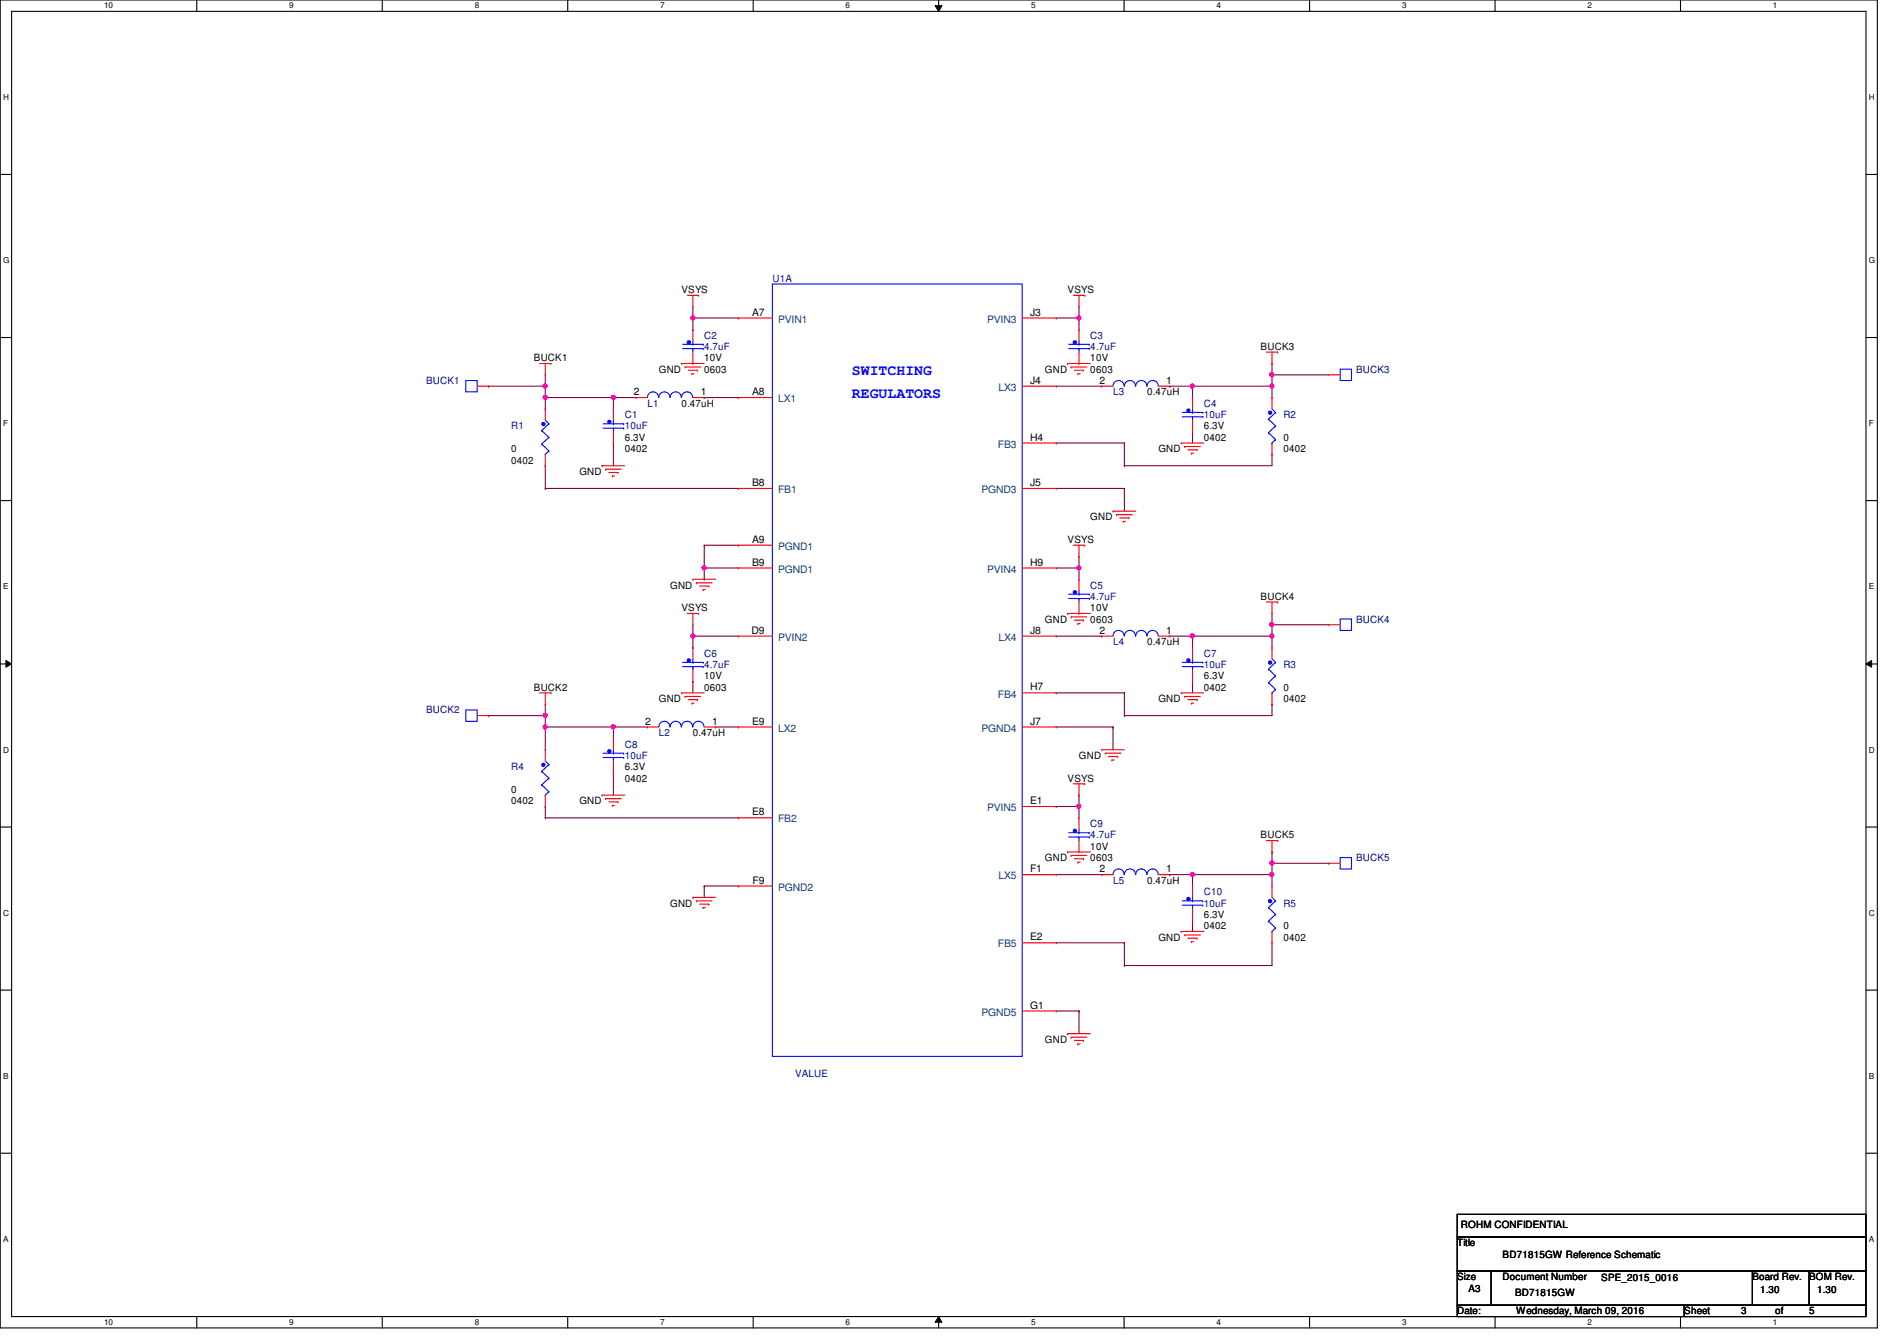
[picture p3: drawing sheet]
<svg xmlns="http://www.w3.org/2000/svg" width="297mm" height="210mm" viewBox="0 0 297 210" stroke-linecap="round" stroke-linejoin="round" font-family="sans-serif">
<path d="M0 0h294v207.9h-294zM1.8 1.8h290.4v204.3h-290.4z" fill="none" stroke="#000" stroke-width=".17"/>
<g fill="#fff">
<path d="M16.3 .2h1.3v1.4h-1.3z"/>
<path d="M16.3 206.2h1.3v1.4h-1.3z"/>
</g>
<path d="M30.8 0v1.8M30.8 206.1v1.8" fill="none" stroke="#000" stroke-width=".17"/>
<g fill="#fff">
<path d="M45.3 .2h.7v1.4h-.7z"/>
<path d="M45.3 206.2h.7v1.4h-.7z"/>
</g>
<path d="M59.9 0v1.8M59.9 206.1v1.8" fill="none" stroke="#000" stroke-width=".17"/>
<g fill="#fff">
<path d="M74.3 .2h.7v1.4h-.7z"/>
<path d="M74.3 206.2h.7v1.4h-.7z"/>
</g>
<path d="M88.9 0v1.8M88.9 206.1v1.8" fill="none" stroke="#000" stroke-width=".17"/>
<g fill="#fff">
<path d="M103.4 .2h.7v1.4h-.7z"/>
<path d="M103.4 206.2h.7v1.4h-.7z"/>
</g>
<path d="M117.9 0v1.8M117.9 206.1v1.8" fill="none" stroke="#000" stroke-width=".17"/>
<g fill="#fff">
<path d="M132.4 .2h.7v1.4h-.7z"/>
<path d="M132.4 206.2h.7v1.4h-.7z"/>
</g>
<path d="M147 0v1.8M147 206.1v1.8" fill="none" stroke="#000" stroke-width=".17"/>
<path d="M146.4 .9h1.1l-.5 .9zM147 206.1l.5 .9h-1.1z" fill="#000"/>
<path d="M146.4 .9h1.1l-.5 .9zM147 206.1l.5 .9h-1.1z" fill="none" stroke="#000" stroke-width=".16"/>
<g fill="#fff">
<path d="M161.5 .2h.6v1.4h-.6z"/>
<path d="M161.5 206.2h.6v1.4h-.6z"/>
</g>
<path d="M176 0v1.8M176 206.1v1.8" fill="none" stroke="#000" stroke-width=".17"/>
<g fill="#fff">
<path d="M190.5 .2h.7v1.4h-.7z"/>
<path d="M190.5 206.2h.7v1.4h-.7z"/>
</g>
<path d="M205.1 0v1.8M205.1 206.1v1.8" fill="none" stroke="#000" stroke-width=".17"/>
<g fill="#fff">
<path d="M219.5 .2h.7v1.4h-.7z"/>
<path d="M219.5 206.2h.7v1.4h-.7z"/>
</g>
<path d="M234.1 0v1.8M234.1 206.1v1.8" fill="none" stroke="#000" stroke-width=".17"/>
<g fill="#fff">
<path d="M248.6 .2h.7v1.4h-.7z"/>
<path d="M248.6 206.2h.7v1.4h-.7z"/>
</g>
<path d="M263.1 0v1.8M263.1 206.1v1.8" fill="none" stroke="#000" stroke-width=".17"/>
<g fill="#fff">
<path d="M277.6 .2h.7v1.4h-.7z"/>
<path d="M277.6 206.2h.7v1.4h-.7z"/>
<path d="M.5 14.5h.9v1.4h-.9z"/>
<path d="M292.6 14.5h.9v1.4h-.9z"/>
<path d="M.5 40h1v1.4h-1z"/>
<path d="M292.6 40h1v1.4h-1z"/>
</g>
<path d="M0 27.3h1.8M292.2 27.3h1.8" fill="none" stroke="#000" stroke-width=".17"/>
<g fill="#fff">
<path d="M.5 65.6h.8v1.4h-.8z"/>
<path d="M292.6 65.6h.8v1.4h-.8z"/>
</g>
<path d="M0 52.8h1.8M292.2 52.8h1.8" fill="none" stroke="#000" stroke-width=".17"/>
<g fill="#fff">
<path d="M.5 91.1h.8v1.4h-.8z"/>
<path d="M292.6 91.1h.9v1.4h-.9z"/>
</g>
<path d="M0 78.4h1.8M292.2 78.4h1.8" fill="none" stroke="#000" stroke-width=".17"/>
<g fill="#fff">
<path d="M.5 116.7h.9v1.4h-.9z"/>
<path d="M292.6 116.7h.9v1.4h-.9z"/>
</g>
<path d="M0 103.9h1.8M292.2 103.9h1.8" fill="none" stroke="#000" stroke-width=".17"/>
<path d="M.9 103.4l.9 .5-.9 .5zM292.2 103.9l.9-.5v1z" fill="#000"/>
<path d="M.9 103.4l.9 .5-.9 .5zM292.2 103.9l.9-.5v1z" fill="none" stroke="#000" stroke-width=".16"/>
<g fill="#fff">
<path d="M.5 142.2h.9v1.4h-.9z"/>
<path d="M292.6 142.2h.9v1.4h-.9z"/>
</g>
<path d="M0 129.5h1.8M292.2 129.5h1.8" fill="none" stroke="#000" stroke-width=".17"/>
<g fill="#fff">
<path d="M.5 167.7h.8v1.4h-.8z"/>
<path d="M292.6 167.7h.9v1.4h-.9z"/>
</g>
<path d="M0 155h1.8M292.2 155h1.8" fill="none" stroke="#000" stroke-width=".17"/>
<g fill="#fff">
<path d="M.5 193.3h.8v1.3h-.8z"/>
<path d="M292.6 193.3h.9v1.3h-.9z"/>
</g>
<path d="M0 180.5h1.8M292.2 180.5h1.8" fill="none" stroke="#000" stroke-width=".17"/>
<g fill="none" stroke="#800040" stroke-width=".17">
<path d="M85.4 58.7v1.8M108.5 49.8h.1M108.5 48v1.8M85.4 72.9h.1M85.4 62.2h.1M85.4 60.5h.1M85.4 62.2v1.8M85.4 72.9v3.6M96.1 69.3h.1M96.1 62.2h.1M96.1 62.2v1.8M96.1 69.3v3.6"/>
<path d="M96.1 62.2h3.5M108.5 99.6h.1M108.5 97.8v1.8M110.3 88.9h.1M110.3 85.3v3.6M85.4 113.8h.1M85.4 112h.1M85.4 110.2v1.8M85.4 113.8v3.5M85.4 113.8h16M96.1 113.8h.1M96.1 113.8v1.8"/>
<path d="M108.5 106.7h.1M108.5 106.7v1.8M85.4 126.2h.1M85.4 126.2v1.8M96.1 120.9h.1M96.1 120.9v3.6M110.3 138.7h.1M110.3 138.7v1.8"/>
</g>
<circle cx="96" cy="113.8" r=".32" fill="#f0f"/>
<circle cx="96" cy="113.8" r=".32" fill="none" stroke="#f0f" stroke-width=".17"/>
<circle cx="85.4" cy="113.8" r=".32" fill="#f0f"/>
<circle cx="85.4" cy="113.8" r=".32" fill="none" stroke="#f0f" stroke-width=".17"/>
<path d="M165.4 49.8h3.5M168.9 49.8h.1M168.9 49.8v1.8" fill="none" stroke="#800040" stroke-width=".17"/>
<circle cx="168.9" cy="49.8" r=".32" fill="#f0f"/>
<circle cx="168.9" cy="49.8" r=".32" fill="none" stroke="#f0f" stroke-width=".17"/>
<g fill="none" stroke="#800040" stroke-width=".17">
<path d="M165.4 60.5h7.1M165.4 69.3h10.7M165.4 76.5h10.7M172.5 60.5h.1M176.1 72.9h.1M176.1 69.3h.1M176.1 76.5h.1M176.1 69.3v3.6M176.1 76.5v3.5M186.7 60.5h.1M186.7 67.6h.1M186.7 60.5v1.7"/>
<path d="M186.7 67.6v1.7M199.2 60.5h.1M199.2 71.1h.1M199.2 60.5v1.7M199.2 71.1v1.8h-23.1M165.4 88.9h3.5M168.9 88.9h.1M168.9 88.9v1.8"/>
</g>
<circle cx="168.9" cy="88.9" r=".32" fill="#f0f"/>
<circle cx="168.9" cy="88.9" r=".32" fill="none" stroke="#f0f" stroke-width=".17"/>
<path d="M186.7 99.6h.1M186.7 99.6v1.7M186.7 99.6h12.5M199.2 99.6h.1M199.2 99.6v1.7M165.4 108.5h10.7M176.1 108.5h.1M176.1 108.5v3.5M186.7 106.7h.1M186.7 106.7v1.8" fill="none" stroke="#800040" stroke-width=".17"/>
<circle cx="199.2" cy="99.5" r=".32" fill="#f0f"/>
<circle cx="199.2" cy="99.5" r=".32" fill="none" stroke="#f0f" stroke-width=".17"/>
<g fill="none" stroke="#800040" stroke-width=".17">
<path d="M165.4 99.6h7.1M172.5 99.6h.1M165.4 113.8h8.9M174.3 113.8h.1M174.3 113.8v3.5M176.1 112h.1M199.2 110.2h.1M199.2 110.2v1.8h-23.1M165.4 136.9h7.1M165.4 126.2h3.5M168.9 126.2h.1M168.9 126.2v1.8"/>
<path d="M172.5 136.9h.1M186.7 136.9h.1M186.7 136.9v1.8M186.7 136.9h12.5M186.7 144h.1M186.7 144v1.8"/>
</g>
<circle cx="168.9" cy="126.2" r=".32" fill="#f0f"/>
<circle cx="168.9" cy="126.2" r=".32" fill="none" stroke="#f0f" stroke-width=".17"/>
<path d="M199.2 136.9h.1M199.2 136.9v1.8M165.4 147.6h10.7M176.1 151.1h.1M176.1 147.6h.1M176.1 147.6v3.5M199.2 147.6h.1M199.2 147.6v3.5h-23.1" fill="none" stroke="#800040" stroke-width=".17"/>
<circle cx="199.2" cy="136.9" r=".32" fill="#f0f"/>
<circle cx="199.2" cy="136.9" r=".32" fill="none" stroke="#f0f" stroke-width=".17"/>
<path d="M85.4 62.2h.1M85.4 62.2h10.7M165.4 158.2h3.5M168.9 158.2h.1M168.9 158.2v3.6" fill="none" stroke="#800040" stroke-width=".17"/>
<circle cx="96" cy="62.2" r=".32" fill="#f0f"/>
<circle cx="96" cy="62.2" r=".32" fill="none" stroke="#f0f" stroke-width=".17"/>
<circle cx="85.4" cy="62.2" r=".32" fill="#f0f"/>
<circle cx="85.4" cy="62.2" r=".32" fill="none" stroke="#f0f" stroke-width=".17"/>
<path d="M183.2 99.6h.1M183.2 99.6h3.5" fill="none" stroke="#800040" stroke-width=".17"/>
<circle cx="186.7" cy="99.5" r=".32" fill="#f0f"/>
<circle cx="186.7" cy="99.5" r=".32" fill="none" stroke="#f0f" stroke-width=".17"/>
<path d="M199.2 56.9h.1M199.2 56.9v1.8M186.7 60.5h.1M186.7 60.5h12.5M199.2 97.8h.1M199.2 96v1.8M183.2 136.9h.1M183.2 136.9h3.5" fill="none" stroke="#800040" stroke-width=".17"/>
<circle cx="186.7" cy="136.9" r=".32" fill="#f0f"/>
<circle cx="186.7" cy="136.9" r=".32" fill="none" stroke="#f0f" stroke-width=".17"/>
<path d="M168.9 48h.1M168.9 48v1.8M183.2 60.5h.1M183.2 60.5h3.5M168.9 87.1h.1M168.9 87.1v1.8M168.9 124.5h.1M168.9 124.5v1.7" fill="none" stroke="#800040" stroke-width=".17"/>
<circle cx="186.7" cy="60.4" r=".32" fill="#f0f"/>
<circle cx="186.7" cy="60.4" r=".32" fill="none" stroke="#f0f" stroke-width=".17"/>
<path d="M108.5 49.8h.1M108.5 49.8h7.1M85.4 76.5h.1M85.4 76.5h30.2M110.3 62.2h.1M110.3 62.2h5.3M110.3 85.3h.1M110.3 85.3h5.3M199.2 133.3h.1M199.2 133.3v1.8" fill="none" stroke="#800040" stroke-width=".17"/>
<circle cx="108.5" cy="49.8" r=".32" fill="#f0f"/>
<circle cx="108.5" cy="49.8" r=".32" fill="none" stroke="#f0f" stroke-width=".17"/>
<path d="M108.5 51.6h.1M108.5 49.8v1.8M108.5 99.6h.1M108.5 99.6h7.1" fill="none" stroke="#800040" stroke-width=".17"/>
<circle cx="108.5" cy="99.5" r=".32" fill="#f0f"/>
<circle cx="108.5" cy="99.5" r=".32" fill="none" stroke="#f0f" stroke-width=".17"/>
<path d="M76.5 60.5h.1M76.5 60.5h8.9v1.7M85.4 62.2h.1M108.5 99.6v1.7M108.5 101.3h.1M112.1 113.8h.1M112.1 113.8h3.5M85.4 128h.1M85.4 128h30.2M110.3 138.7h.1M110.3 138.7h5.3" fill="none" stroke="#800040" stroke-width=".17"/>
<circle cx="85.4" cy="60.4" r=".32" fill="#f0f"/>
<circle cx="85.4" cy="60.4" r=".32" fill="none" stroke="#f0f" stroke-width=".17"/>
<path d="M76.5 112h.1M76.5 112h8.9v1.8M85.4 113.8h.1" fill="none" stroke="#800040" stroke-width=".17"/>
<circle cx="85.4" cy="112" r=".32" fill="#f0f"/>
<circle cx="85.4" cy="112" r=".32" fill="none" stroke="#f0f" stroke-width=".17"/>
<path d="M199.2 58.7h.1M199.2 58.7h8.9" fill="none" stroke="#800040" stroke-width=".17"/>
<circle cx="199.2" cy="58.6" r=".32" fill="#f0f"/>
<circle cx="199.2" cy="58.6" r=".32" fill="none" stroke="#f0f" stroke-width=".17"/>
<path d="M199.2 58.7v1.8M199.2 60.5h.1" fill="none" stroke="#800040" stroke-width=".17"/>
<circle cx="199.2" cy="60.4" r=".32" fill="#f0f"/>
<circle cx="199.2" cy="60.4" r=".32" fill="none" stroke="#f0f" stroke-width=".17"/>
<path d="M199.2 97.8h.1M199.2 97.8h8.9" fill="none" stroke="#800040" stroke-width=".17"/>
<circle cx="199.2" cy="97.8" r=".32" fill="#f0f"/>
<circle cx="199.2" cy="97.8" r=".32" fill="none" stroke="#f0f" stroke-width=".17"/>
<path d="M199.2 99.6h.1M199.2 97.8v1.8M199.2 135.1h.1M199.2 135.1h8.9" fill="none" stroke="#800040" stroke-width=".17"/>
<circle cx="199.2" cy="135.1" r=".32" fill="#f0f"/>
<circle cx="199.2" cy="135.1" r=".32" fill="none" stroke="#f0f" stroke-width=".17"/>
<path d="M110.3 88.9h.1M110.3 88.9h5.3M199.2 136.9h.1M199.2 135.1v1.8" fill="none" stroke="#800040" stroke-width=".17"/>
<circle cx="110.3" cy="88.9" r=".32" fill="#f0f"/>
<circle cx="110.3" cy="88.9" r=".32" fill="none" stroke="#f0f" stroke-width=".17"/>
<path d="M110.3 90.7h.1M110.3 88.9v1.8" fill="none" stroke="#800040" stroke-width=".17"/>
<g fill="none" stroke="#f00" stroke-width=".17">
<path d="M84.5 56.9h1.8M85.4 58.7h.1M85.4 56.9v1.8M86.3 56.9h.1M106.7 56.9h.1M106.7 56.9h3.6M107.3 57.4h.1M107.3 57.4h2.4M107.6 46.2h1.8M107.8 58h1.4M108.3 58.5h.1M108.3 58.5h.4"/>
<path d="M108.5 48h.1M108.5 46.2v1.8M109.2 58h.1M109.4 46.2h.1M167.2 56.9h.1M167.2 56.9h3.5M167.7 57.4h.1M167.7 57.4h2.5M168.1 46.2h1.7M168.2 58h1.5M168.8 58.5h.1M168.8 58.5h.3"/>
<path d="M168.9 48h.1M168.9 46.2v1.8M169.7 58h.1M169.8 46.2h.1M198.3 55.1h1.8M199.2 56.9h.1M199.2 55.1v1.8M200.1 55.1h.1M94.3 72.9h.1M94.3 72.9h3.5M94.8 73.4h.1M94.8 73.4h2.5"/>
<path d="M95.3 74h1.5M95.9 74.5h.1M95.9 74.5h.3M96.8 74h.1M185 69.3h.1M185 69.3h3.5M185.5 69.9h.1M185.5 69.9h2.5M186 70.4h1.4M186.6 71h.1M186.6 71h.3M187.4 70.4h.1"/>
<path d="M107.6 96h1.8M108.5 90.7h.1M108.5 97.8h.1M108.5 96v1.8M108.5 90.7h3.6M109 91.2h.1M109 91.2h2.5M109.4 96h.1M109.6 91.7h1.4M110.1 92.3h.1M110.1 92.3h.3M111 91.7h.1"/>
<path d="M167.2 96h.1M167.2 96h3.5M167.7 96.6h.1M167.7 96.6h2.5M168.1 85.3h1.7M168.2 97.1h1.5M168.8 97.6h.1M168.8 97.6h.3M168.9 87.1h.1M168.9 85.3v1.8M169.7 97.1h.1M169.8 85.3h.1"/>
<path d="M174.3 80h.1M174.3 80h3.5M174.8 80.6h.1M174.8 80.6h2.5M175.3 81.1h1.5M175.9 81.6h.1M175.9 81.6h.3M176.8 81.1h.1M198.3 94.2h1.8M199.2 96h.1M199.2 94.2v1.8M200.1 94.2h.1"/>
<path d="M84.5 108.5h1.8M85.4 110.2h.1M85.4 108.5v1.7M86.3 108.5h.1M106.7 108.5h.1M106.7 108.5h3.6M107.3 109h.1M107.3 109h2.4M107.8 109.5h1.4M108.3 110.1h.1M108.3 110.1h.4M109.2 109.5h.1"/>
<path d="M172.5 117.3h.1M172.5 117.3h3.6M173.1 117.9h.1M173.1 117.9h2.4M173.6 118.4h1.4M174.1 119h.1M174.1 119h.4M175 118.4h.1M185 108.5h.1M185 108.5h3.5M185.5 109h.1M185.5 109h2.5"/>
<path d="M186 109.5h1.4M186.6 110.1h.1M186.6 110.1h.3M187.4 109.5h.1M94.3 124.5h.1M94.3 124.5h3.5M94.8 125h.1M94.8 125h2.5M95.3 125.5h1.5M95.9 126.1h.1M95.9 126.1h.3M96.8 125.5h.1"/>
<path d="M167.2 133.3h.1M167.2 133.3h3.5M167.7 133.9h.1M167.7 133.9h2.5M168.1 122.7h1.7M168.2 134.4h1.5M168.8 135h.1M168.8 135h.3M168.9 124.5h.1M168.9 122.7v1.8M169.7 134.4h.1M169.8 122.7h.1"/>
<path d="M198.3 131.6h1.8M199.2 133.3h.1M199.2 131.6v1.7M200.1 131.6h.1M108.5 140.5h.1M108.5 140.5h3.6M109 141h.1M109 141h2.5M109.6 141.5h1.4M110.1 142.1h.1M110.1 142.1h.3M111 141.5h.1"/>
<path d="M185 145.8h.1M185 145.8h3.5M185.5 146.3h.1M185.5 146.3h2.5M186 146.9h1.4M186.6 147.4h.1M186.6 147.4h.3M187.4 146.9h.1M167.2 161.8h.1M167.2 161.8h3.5M167.7 162.3h.1M167.7 162.3h2.5"/>
<path d="M168.2 162.9h1.5M168.8 163.4h.1M168.8 163.4h.3M169.7 162.9h.1"/>
</g>
<path d="M228.2 190.1h64v3.5h-64zM228.2 193.6h64v5.4h-64zM228.2 199h5.3v5.3h-5.3zM233.5 199h40.9v5.3h-40.9zM274.4 199h8.9v5.3h-8.9zM283.3 199h8.9v5.3h-8.9zM228.2 204.3h35.5v1.8h-35.5zM263.7 204.3h28.5v1.8h-28.5z" fill="none" stroke="#000" stroke-width=".17"/>
<path d="M198.6 142.1h.1M198.6 144.2h.1M198.6 142.1l1.1 1M198.6 144.2l1.1 1M199.2 145.8h.1M199.2 140.5l.5 .5M199.7 141h.1M199.7 143.1h.1M199.7 145.2h.1M199.7 141l-1.1 1.1M199.7 143.1l-1.1 1.1M199.7 145.2l-.5 .6" fill="none" stroke="#00f" stroke-width=".17"/>
<circle cx="198.9" cy="141.1" r=".26" fill="#00f"/>
<g fill="none" stroke="#00f" stroke-width=".17">
<path d="M84.8 67.4h.1M84.8 69.5h.1M84.8 67.4l1.1 1.1M84.8 69.5l1.1 1.1M85.4 71.1h.1M85.4 65.8l.5 .5M85.9 66.3h.1M85.9 68.5h.1M85.9 70.6h.1M85.9 66.3l-1.1 1.1M85.9 68.5l-1.1 1M85.9 70.6l-.5 .5"/>
<circle cx="198.9" cy="141.1" r=".26"/>
</g>
<path d="M199.2 138.7h.1M199.2 138.7v1.8M199.2 147.6h.1M199.2 145.8v1.8" fill="none" stroke="#f00" stroke-width=".17"/>
<circle cx="85.1" cy="66.4" r=".26" fill="#00f"/>
<g fill="none" stroke="#00f" stroke-width=".17">
<path d="M101.4 62.2a.87 .87 0 0 1 .9-.9 .87 .87 0 0 1 .8 .9M103.2 62.2a.87 .87 0 0 1 .8-.9 .87 .87 0 0 1 .9 .9M104.9 62.2a.87 .87 0 0 1 .9-.9 .87 .87 0 0 1 .9 .9M106.7 62.2a.87 .87 0 0 1 .9-.9 .87 .87 0 0 1 .9 .9M72.9 111.1h1.8v1.8h-1.8zM94.4 118.6h3.3M94.4 117.9h3.3M96.1 118.6h.1M96.1 118.6v.5M97.7 118.6h.1M97.7 117.9h.1"/>
<circle cx="85.1" cy="66.4" r=".26"/>
</g>
<path d="M85.4 64h.1M85.4 72.9h.1M85.4 64v1.8M85.4 71.1v1.8M99.6 62.2h.1M99.6 62.2h1.8M108.5 62.2h1.8M110.3 62.2h.1M74.7 112h1.8M76.5 112h.1" fill="none" stroke="#f00" stroke-width=".17"/>
<circle cx="95.4" cy="117.6" r=".26" fill="#00f"/>
<g fill="none" stroke="#00f" stroke-width=".17">
<path d="M185.1 65.2h3.2M185.1 64.6h3.2M186.7 65.2h.1M186.7 65.2v.6M188.3 65.2h.1M188.3 64.6h.1M209.8 96.9h1.8v1.8h-1.8zM96.1 117.9h.1M96.1 117.3v.6"/>
<circle cx="95.4" cy="117.6" r=".26"/>
</g>
<path d="M208.1 97.8h.1M208.1 97.8h1.7M96.1 115.6h.1M96.1 115.6v1.7M96.1 119.1v1.8M96.1 120.9h.1" fill="none" stroke="#f00" stroke-width=".17"/>
<circle cx="186.1" cy="64.3" r=".26" fill="#00f"/>
<g fill="none" stroke="#00f" stroke-width=".17">
<path d="M186.7 64.6h.1M186.7 64v.6M198.6 104.7h.1M198.6 106.8h.1M198.6 104.7l1.1 1.1M198.6 106.8l1.1 1.1M199.2 108.5h.1M199.2 103.1l.5 .6M199.7 103.7h.1M199.7 105.8h.1M199.7 107.9h.1M199.7 103.7l-1.1 1"/>
<path d="M199.7 105.8l-1.1 1M199.7 107.9l-.5 .6"/>
<circle cx="186.1" cy="64.3" r=".26"/>
</g>
<path d="M186.7 62.2h.1M186.7 67.6h.1M186.7 62.2v1.8M186.7 65.8v1.8" fill="none" stroke="#f00" stroke-width=".17"/>
<circle cx="198.9" cy="103.7" r=".26" fill="#00f"/>
<g fill="none" stroke="#00f" stroke-width=".17">
<path d="M85.4 119.1l.5 .6M85.9 119.7h.1M85.9 119.7l-1.1 1M84.8 120.7h.1M84.8 122.9h.1M84.8 120.7l1.1 1.1M84.8 122.9l1.1 1M85.4 124.5h.1M85.9 121.8h.1M85.9 123.9h.1M85.9 121.8l-1.1 1.1M85.9 123.9l-.5 .6"/>
<circle cx="198.9" cy="103.7" r=".26"/>
</g>
<path d="M199.2 101.3h.1M199.2 110.2h.1M199.2 101.3v1.8M199.2 108.5v1.7" fill="none" stroke="#f00" stroke-width=".17"/>
<circle cx="85.1" cy="119.7" r=".26" fill="#00f"/>
<g fill="none" stroke="#00f" stroke-width=".17">
<path d="M198.6 65.6h.1M198.6 67.7h.1M198.6 65.6l1.1 1.1M198.6 67.7l1.1 1.1M199.2 69.3h.1M199.2 64l.5 .6M199.7 64.6h.1M199.7 66.7h.1M199.7 68.8h.1M199.7 64.6l-1.1 1M199.7 66.7l-1.1 1M199.7 68.8l-.5 .5"/>
<path d="M209.8 134.2h1.8v1.8h-1.8z"/>
<circle cx="85.1" cy="119.7" r=".26"/>
</g>
<path d="M85.4 117.3h.1M85.4 117.3v1.8M85.4 126.2h.1M85.4 124.5v1.7M208.1 135.1h.1M208.1 135.1h1.7" fill="none" stroke="#f00" stroke-width=".17"/>
<circle cx="198.9" cy="64.6" r=".26" fill="#00f"/>
<g fill="none" stroke="#00f" stroke-width=".17">
<path d="M106.9 54.6h3.2M106.9 53.9h3.2M108.5 54.6h.1M108.5 54.6v.5M110.1 54.6h.1M110.1 53.9h.1"/>
<circle cx="198.9" cy="64.6" r=".26"/>
</g>
<path d="M199.2 62.2h.1M199.2 71.1h.1M199.2 62.2v1.8M199.2 69.3v1.8" fill="none" stroke="#f00" stroke-width=".17"/>
<circle cx="107.9" cy="53.6" r=".26" fill="#00f"/>
<g fill="none" stroke="#00f" stroke-width=".17">
<path d="M108.5 53.9h.1M108.5 53.3v.6M185.1 104.4h3.2M185.1 103.7h3.2M186.7 104.4h.1M186.7 104.4v.5M188.3 104.4h.1M188.3 103.7h.1"/>
<circle cx="107.9" cy="53.6" r=".26"/>
</g>
<path d="M108.5 51.6h.1M108.5 56.9h.1M108.5 51.6v1.7M108.5 55.1v1.8" fill="none" stroke="#f00" stroke-width=".17"/>
<circle cx="186.1" cy="103.4" r=".26" fill="#00f"/>
<g fill="none" stroke="#00f" stroke-width=".17">
<path d="M174.3 99.6a.87 .87 0 0 1 .9-.9 .87 .87 0 0 1 .8 .9M176.1 99.6a.87 .87 0 0 1 .8-.9 .87 .87 0 0 1 .9 .9M177.8 99.6a.87 .87 0 0 1 .9-.9 .87 .87 0 0 1 .9 .9M179.6 99.6a.87 .87 0 0 1 .9-.9 .87 .87 0 0 1 .9 .9M186.7 103.7h.1M186.7 103.1v.6M167.3 131h3.3M167.3 130.3h3.3M168.9 131h.1M168.9 131v.6M170.6 131h.1M170.6 130.3h.1"/>
<circle cx="186.1" cy="103.4" r=".26"/>
</g>
<path d="M172.5 99.6h.1M172.5 99.6h1.8M181.4 99.6h1.8M183.2 99.6h.1M186.7 101.3h.1M186.7 106.7h.1M186.7 101.3v1.8M186.7 104.9v1.8" fill="none" stroke="#f00" stroke-width=".17"/>
<circle cx="168.3" cy="130" r=".26" fill="#00f"/>
<g fill="none" stroke="#00f" stroke-width=".17">
<path d="M167.3 54.6h3.3M167.3 53.9h3.3M168.9 54.6h.1M168.9 54.6v.5M170.6 54.6h.1M170.6 53.9h.1M168.9 130.3h.1M168.9 129.8v.5"/>
<circle cx="168.3" cy="130" r=".26"/>
</g>
<path d="M168.9 128h.1M168.9 133.3h.1M168.9 128v1.8M168.9 131.6v1.7" fill="none" stroke="#f00" stroke-width=".17"/>
<circle cx="168.3" cy="53.6" r=".26" fill="#00f"/>
<g fill="none" stroke="#00f" stroke-width=".17">
<path d="M168.9 53.9h.1M168.9 53.3v.6M209.8 57.8h1.8v1.8h-1.8zM94.4 67h3.3M94.4 66.3h3.3M96.1 67h.1M96.1 67v.6M97.7 67h.1M97.7 66.3h.1"/>
<circle cx="168.3" cy="53.6" r=".26"/>
</g>
<path d="M168.9 51.6h.1M168.9 56.9h.1M168.9 51.6v1.7M168.9 55.1v1.8M208.1 58.7h.1M208.1 58.7h1.7" fill="none" stroke="#f00" stroke-width=".17"/>
<circle cx="95.4" cy="66" r=".26" fill="#00f"/>
<g fill="none" stroke="#00f" stroke-width=".17">
<path d="M96.1 66.3h.1M96.1 65.8v.5M106.9 104.4h3.2M106.9 103.7h3.2M108.5 104.4h.1M108.5 104.4v.5M110.1 104.4h.1M110.1 103.7h.1"/>
<circle cx="95.4" cy="66" r=".26"/>
</g>
<path d="M96.1 64h.1M96.1 69.3h.1M96.1 64v1.8M96.1 67.6v1.7" fill="none" stroke="#f00" stroke-width=".17"/>
<circle cx="107.9" cy="103.4" r=".26" fill="#00f"/>
<g fill="none" stroke="#00f" stroke-width=".17">
<path d="M108.5 103.7h.1M108.5 103.1v.6M185.1 141.7h3.2M185.1 141h3.2M186.7 141.7h.1M186.7 141.7v.5M188.3 141.7h.1M188.3 141h.1"/>
<circle cx="107.9" cy="103.4" r=".26"/>
</g>
<path d="M108.5 101.3h.1M108.5 106.7h.1M108.5 101.3v1.8M108.5 104.9v1.8" fill="none" stroke="#f00" stroke-width=".17"/>
<circle cx="186.1" cy="140.7" r=".26" fill="#00f"/>
<g fill="none" stroke="#00f" stroke-width=".17">
<path d="M72.9 59.6h1.8v1.7h-1.8zM120.9 44.4h39.2v121h-39.2zM174.3 60.5a.87 .87 0 0 1 .9-.9 .87 .87 0 0 1 .8 .9M176.1 60.5a.87 .87 0 0 1 .8-.9 .87 .87 0 0 1 .9 .9M177.8 60.5a.87 .87 0 0 1 .9-.9 .87 .87 0 0 1 .9 .9M179.6 60.5a.87 .87 0 0 1 .9-.9 .87 .87 0 0 1 .9 .9M167.3 93.7h3.3M167.3 93h3.3M168.9 93.7h.1M168.9 93.7v.5M170.6 93.7h.1M170.6 93h.1"/>
<path d="M103.2 113.8a.87 .87 0 0 1 .8-.9 .87 .87 0 0 1 .9 .9M104.9 113.8a.87 .87 0 0 1 .9-.9 .87 .87 0 0 1 .9 .9M106.7 113.8a.87 .87 0 0 1 .9-.9 .87 .87 0 0 1 .9 .9M108.5 113.8a.87 .87 0 0 1 .9-.9 .87 .87 0 0 1 .8 .9M174.3 136.9a.87 .87 0 0 1 .9-.9 .87 .87 0 0 1 .8 .9M176.1 136.9a.87 .87 0 0 1 .8-.9 .87 .87 0 0 1 .9 .9M177.8 136.9a.87 .87 0 0 1 .9-.9 .87 .87 0 0 1 .9 .9M179.6 136.9a.87 .87 0 0 1 .9-.9 .87 .87 0 0 1 .9 .9M186.7 141h.1M186.7 140.5v.5"/>
<circle cx="186.1" cy="140.7" r=".26"/>
</g>
<g fill="none" stroke="#f00" stroke-width=".17">
<path d="M115.6 49.8h.1M115.6 49.8h5.3M160.1 49.8h5.3M165.4 49.8h.1M74.7 60.5h1.8M76.5 60.5h.1M115.6 62.2h.1M115.6 76.5h.1M115.6 62.2h5.3M115.6 76.5h5.3M160.1 76.5h5.3M160.1 60.5h5.3"/>
<path d="M160.1 69.3h5.3M165.4 60.5h.1M165.4 69.3h.1M165.4 76.5h.1M172.5 60.5h.1M172.5 60.5h1.8M181.4 60.5h1.8M183.2 60.5h.1M115.6 85.3h.1M115.6 99.6h.1M115.6 88.9h.1M115.6 85.3h5.3"/>
<path d="M115.6 99.6h5.3M115.6 88.9h5.3M160.1 99.6h5.3M160.1 88.9h5.3M165.4 88.9h.1M165.4 99.6h.1M101.4 113.8h.1M101.4 113.8h1.8M110.3 113.8h1.8M112.1 113.8h.1M115.6 113.8h.1M115.6 113.8h5.3"/>
<path d="M160.1 113.8h5.3M160.1 108.5h5.3M165.4 108.5h.1M165.4 113.8h.1M115.6 128h.1M115.6 138.7h.1M115.6 128h5.3M115.6 138.7h5.3M160.1 126.2h5.3M160.1 136.9h5.3M165.4 126.2h.1M165.4 136.9h.1"/>
<path d="M172.5 136.9h.1M172.5 136.9h1.8M181.4 136.9h1.8M183.2 136.9h.1M186.7 138.7h.1M186.7 138.7v1.8M160.1 147.6h5.3M160.1 158.2h5.3M165.4 147.6h.1M165.4 158.2h.1M186.7 144h.1M186.7 142.2v1.8"/>
</g>
<circle cx="168.3" cy="92.7" r=".26" fill="#00f"/>
<g fill="none" stroke="#00f" stroke-width=".17">
<path d="M168.9 93h.1M168.9 92.5v.5"/>
<circle cx="168.3" cy="92.7" r=".26"/>
</g>
<path d="M168.9 90.7h.1M168.9 96h.1M168.9 90.7v1.8M168.9 94.2v1.8" fill="none" stroke="#f00" stroke-width=".17"/>
<circle cx="96" cy="113.8" r=".32" fill="#f0f"/>
<circle cx="96" cy="113.8" r=".32" fill="none" stroke="#f0f" stroke-width=".17"/>
<circle cx="85.4" cy="113.8" r=".32" fill="#f0f"/>
<circle cx="85.4" cy="113.8" r=".32" fill="none" stroke="#f0f" stroke-width=".17"/>
<circle cx="168.9" cy="49.8" r=".32" fill="#f0f"/>
<circle cx="168.9" cy="49.8" r=".32" fill="none" stroke="#f0f" stroke-width=".17"/>
<circle cx="168.9" cy="88.9" r=".32" fill="#f0f"/>
<circle cx="168.9" cy="88.9" r=".32" fill="none" stroke="#f0f" stroke-width=".17"/>
<circle cx="199.2" cy="99.5" r=".32" fill="#f0f"/>
<circle cx="199.2" cy="99.5" r=".32" fill="none" stroke="#f0f" stroke-width=".17"/>
<circle cx="168.9" cy="126.2" r=".32" fill="#f0f"/>
<circle cx="168.9" cy="126.2" r=".32" fill="none" stroke="#f0f" stroke-width=".17"/>
<circle cx="199.2" cy="136.9" r=".32" fill="#f0f"/>
<circle cx="199.2" cy="136.9" r=".32" fill="none" stroke="#f0f" stroke-width=".17"/>
<circle cx="96" cy="62.2" r=".32" fill="#f0f"/>
<circle cx="96" cy="62.2" r=".32" fill="none" stroke="#f0f" stroke-width=".17"/>
<circle cx="85.4" cy="62.2" r=".32" fill="#f0f"/>
<circle cx="85.4" cy="62.2" r=".32" fill="none" stroke="#f0f" stroke-width=".17"/>
<circle cx="186.7" cy="99.5" r=".32" fill="#f0f"/>
<circle cx="186.7" cy="99.5" r=".32" fill="none" stroke="#f0f" stroke-width=".17"/>
<circle cx="186.7" cy="136.9" r=".32" fill="#f0f"/>
<circle cx="186.7" cy="136.9" r=".32" fill="none" stroke="#f0f" stroke-width=".17"/>
<circle cx="186.7" cy="60.4" r=".32" fill="#f0f"/>
<circle cx="186.7" cy="60.4" r=".32" fill="none" stroke="#f0f" stroke-width=".17"/>
<circle cx="108.5" cy="49.8" r=".32" fill="#f0f"/>
<circle cx="108.5" cy="49.8" r=".32" fill="none" stroke="#f0f" stroke-width=".17"/>
<circle cx="108.5" cy="99.5" r=".32" fill="#f0f"/>
<circle cx="108.5" cy="99.5" r=".32" fill="none" stroke="#f0f" stroke-width=".17"/>
<circle cx="85.4" cy="60.4" r=".32" fill="#f0f"/>
<circle cx="85.4" cy="60.4" r=".32" fill="none" stroke="#f0f" stroke-width=".17"/>
<circle cx="85.4" cy="112" r=".32" fill="#f0f"/>
<circle cx="85.4" cy="112" r=".32" fill="none" stroke="#f0f" stroke-width=".17"/>
<circle cx="199.2" cy="58.6" r=".32" fill="#f0f"/>
<circle cx="199.2" cy="58.6" r=".32" fill="none" stroke="#f0f" stroke-width=".17"/>
<circle cx="199.2" cy="60.4" r=".32" fill="#f0f"/>
<circle cx="199.2" cy="60.4" r=".32" fill="none" stroke="#f0f" stroke-width=".17"/>
<circle cx="199.2" cy="97.8" r=".32" fill="#f0f"/>
<circle cx="199.2" cy="97.8" r=".32" fill="none" stroke="#f0f" stroke-width=".17"/>
<circle cx="199.2" cy="135.1" r=".32" fill="#f0f"/>
<circle cx="199.2" cy="135.1" r=".32" fill="none" stroke="#f0f" stroke-width=".17"/>
<circle cx="110.3" cy="88.9" r=".32" fill="#f0f"/>
<circle cx="110.3" cy="88.9" r=".32" fill="none" stroke="#f0f" stroke-width=".17"/>
<g font-size="2.3" fill="#00f">
<text x="133.4" y="58.8">SWITCHING</text>
<text x="133.4" y="62.3">REGULATORS</text>
</g>
<g font-size="1.6">
<text x="106.7" y="45.9">VSYS</text>
<text x="167.2" y="45.9">VSYS</text>
<text x="117.8" y="49.4">A7</text>
<text x="161.3" y="49.4">J3</text>
<text x="83.6" y="56.6">BUCK1</text>
<text x="103.2" y="58.3">GND</text>
<text x="110.3" y="56.6">10V</text>
<text x="110.3" y="58.3">0603</text>
<text x="163.6" y="58.3">GND</text>
<text x="170.7" y="56.6">10V</text>
<text x="170.7" y="58.3">0603</text>
<text x="197.4" y="54.8">BUCK3</text>
<text x="99.3" y="61.8">2</text>
<text x="106.7" y="63.7">0.47uH</text>
<text x="109.7" y="61.8">1</text>
<text x="117.8" y="61.8">A8</text>
<text x="161.3" y="60.1">J4</text>
<text x="172.2" y="60.1">2</text>
<text x="179.6" y="61.9">0.47uH</text>
<text x="182.6" y="60.1">1</text>
<text x="80" y="70.8">0</text>
<text x="97.8" y="69">6.3V</text>
<text x="97.8" y="70.8">0402</text>
<text x="161.3" y="69">H4</text>
<text x="181.4" y="70.8">GND</text>
<text x="188.5" y="67.2">6.3V</text>
<text x="188.5" y="69">0402</text>
<text x="201" y="69">0</text>
<text x="201" y="70.8">0402</text>
<text x="80" y="72.6">0402</text>
<text x="90.7" y="74.3">GND</text>
<text x="117.8" y="76.1">B8</text>
<text x="161.3" y="76.1">J5</text>
<text x="170.7" y="81.4">GND</text>
<text x="117.8" y="85">A9</text>
<text x="117.8" y="88.5">B9</text>
<text x="161.3" y="88.5">H9</text>
<text x="167.2" y="85">VSYS</text>
<text x="104.9" y="92.1">GND</text>
<text x="106.7" y="95.7">VSYS</text>
<text x="170.7" y="95.7">10V</text>
<text x="197.4" y="93.9">BUCK4</text>
<text x="117.7" y="99.2">D9</text>
<text x="161.3" y="99.2">J8</text>
<text x="163.6" y="97.5">GND</text>
<text x="170.7" y="97.5">0603</text>
<text x="172.2" y="99.2">2</text>
<text x="179.6" y="101">0.47uH</text>
<text x="182.6" y="99.2">1</text>
<text x="110.3" y="106.3">10V</text>
<text x="188.5" y="106.3">6.3V</text>
<text x="83.6" y="108.1">BUCK2</text>
<text x="101" y="113.4">2</text>
<text x="103.2" y="109.9">GND</text>
<text x="110.3" y="108.1">0603</text>
<text x="111.5" y="113.4">1</text>
<text x="117.8" y="113.4">E9</text>
<text x="161.3" y="108.1">H7</text>
<text x="161.3" y="113.4">J7</text>
<text x="181.4" y="109.9">GND</text>
<text x="188.5" y="108.1">0402</text>
<text x="201" y="108.1">0</text>
<text x="201" y="109.9">0402</text>
<text x="108.5" y="115.2">0.47uH</text>
<text x="168.9" y="118.8">GND</text>
<text x="80" y="124.1">0</text>
<text x="80" y="125.9">0402</text>
<text x="90.7" y="125.9">GND</text>
<text x="97.8" y="120.6">6.3V</text>
<text x="97.8" y="122.3">0402</text>
<text x="161.3" y="125.9">E1</text>
<text x="167.2" y="122.3">VSYS</text>
<text x="117.8" y="127.6">E8</text>
<text x="197.4" y="131.2">BUCK5</text>
<text x="161.3" y="136.5">F1</text>
<text x="163.6" y="134.8">GND</text>
<text x="170.7" y="133">10V</text>
<text x="170.7" y="134.8">0603</text>
<text x="172.2" y="136.5">2</text>
<text x="182.6" y="136.5">1</text>
<text x="104.9" y="141.9">GND</text>
<text x="117.9" y="138.3">F9</text>
<text x="179.6" y="138.3">0.47uH</text>
<text x="188.5" y="143.7">6.3V</text>
<text x="161.3" y="147.2">E2</text>
<text x="181.4" y="147.2">GND</text>
<text x="188.5" y="145.5">0402</text>
<text x="201" y="145.5">0</text>
<text x="201" y="147.2">0402</text>
<text x="161.3" y="157.9">G1</text>
<text x="163.6" y="163.2">GND</text>
<text x="228.2" y="195.1">Title</text>
<text x="228.8" y="192.2">ROHM CONFIDENTIAL</text>
<text x="235.3" y="196.8">BD71815GW Reference Schematic</text>
<text x="228.2" y="200.4">Size</text>
<text x="230" y="202.2">A3</text>
<text x="235.3" y="200.4">Document Number</text>
<text x="237.2" y="202.9">BD71815GW</text>
<text x="250.7" y="200.6">SPE_2015_0016</text>
<text x="274.4" y="200.4">Board Rev.</text>
<text x="275.6" y="202.4">1.30</text>
<text x="283.3" y="200.4">BOM Rev.</text>
<text x="284.5" y="202.4">1.30</text>
<text x="228.2" y="205.7">Date:</text>
<text x="237.4" y="205.7">Wednesday, March 09, 2016</text>
<text x="263.7" y="205.7">Sheet</text>
<text x="272.6" y="205.7">3</text>
<text x="278" y="205.7">of</text>
<text x="283.3" y="205.7">5</text>
</g>
<g font-size="1.6" fill="#000080">
<text x="120.9" y="44.1">U1A</text>
<text x="110.3" y="53">C2</text>
<text x="170.7" y="53">C3</text>
<text x="110.3" y="54.8">4.7uF</text>
<text x="170.7" y="54.8">4.7uF</text>
<text x="212.3" y="58.3">BUCK3</text>
<text x="66.7" y="60.1">BUCK1</text>
<text x="97.8" y="65.4">C1</text>
<text x="101.4" y="63.7">L1</text>
<text x="174.3" y="61.9">L3</text>
<text x="188.5" y="63.7">C4</text>
<text x="188.5" y="65.4">10uF</text>
<text x="201" y="65.4">R2</text>
<text x="80" y="67.2">R1</text>
<text x="97.8" y="67.2">10uF</text>
<text x="170.7" y="92.1">C5</text>
<text x="170.7" y="93.9">4.7uF</text>
<text x="174.3" y="101">L4</text>
<text x="212.3" y="97.5">BUCK4</text>
<text x="110.3" y="102.8">C6</text>
<text x="110.3" y="104.6">4.7uF</text>
<text x="188.5" y="102.8">C7</text>
<text x="188.5" y="104.6">10uF</text>
<text x="201" y="104.6">R3</text>
<text x="66.7" y="111.7">BUCK2</text>
<text x="97.8" y="117">C8</text>
<text x="97.8" y="118.8">10uF</text>
<text x="103.2" y="115.2">L2</text>
<text x="80" y="120.6">R4</text>
<text x="170.7" y="129.5">C9</text>
<text x="170.7" y="131.2">4.7uF</text>
<text x="212.3" y="134.8">BUCK5</text>
<text x="174.3" y="138.3">L5</text>
<text x="188.5" y="140.1">C10</text>
<text x="188.5" y="141.9">10uF</text>
<text x="201" y="141.9">R5</text>
<text x="124.5" y="168.6">VALUE</text>
</g>
<g font-size="1.6" fill="#004080">
<text x="121.8" y="50.5">PVIN1</text>
<text x="154.6" y="50.5">PVIN3</text>
<text x="121.8" y="62.9">LX1</text>
<text x="156.3" y="61.2">LX3</text>
<text x="156.2" y="70.1">FB3</text>
<text x="121.8" y="77.2">FB1</text>
<text x="153.7" y="77.2">PGND3</text>
<text x="121.8" y="86.1">PGND1</text>
<text x="121.8" y="89.6">PGND1</text>
<text x="154.6" y="89.6">PVIN4</text>
<text x="121.8" y="100.3">PVIN2</text>
<text x="156.3" y="100.3">LX4</text>
<text x="156.2" y="109.2">FB4</text>
<text x="121.8" y="114.5">LX2</text>
<text x="153.7" y="114.5">PGND4</text>
<text x="121.8" y="128.7">FB2</text>
<text x="154.6" y="127">PVIN5</text>
<text x="156.3" y="137.6">LX5</text>
<text x="121.8" y="139.4">PGND2</text>
<text x="156.2" y="148.3">FB5</text>
<text x="153.7" y="159">PGND5</text>
</g>
<g font-size="1.3">
<text x="16.3" y="1.3">10</text>
<text x="45.3" y="1.3">9</text>
<text x="74.3" y="1.3">8</text>
<text x="103.4" y="1.3">7</text>
<text x="132.4" y="1.3">6</text>
<text x="161.5" y="1.3">5</text>
<text x="190.5" y="1.3">4</text>
<text x="219.5" y="1.3">3</text>
<text x="248.6" y="1.3">2</text>
<text x="277.6" y="1.3">1</text>
<text x=".5" y="15.7">H</text>
<text x="292.6" y="15.7">H</text>
<text x=".5" y="41.2">G</text>
<text x="292.6" y="41.2">G</text>
<text x=".5" y="66.7">F</text>
<text x="292.6" y="66.7">F</text>
<text x=".5" y="92.2">E</text>
<text x="292.6" y="92.2">E</text>
<text x=".5" y="117.8">D</text>
<text x="292.6" y="117.8">D</text>
<text x=".5" y="143.3">C</text>
<text x="292.6" y="143.3">C</text>
<text x=".5" y="168.9">B</text>
<text x="292.6" y="168.9">B</text>
<text x=".5" y="194.4">A</text>
<text x="292.6" y="194.4">A</text>
<text x="16.3" y="207.4">10</text>
<text x="45.3" y="207.4">9</text>
<text x="74.3" y="207.4">8</text>
<text x="103.4" y="207.4">7</text>
<text x="132.4" y="207.4">6</text>
<text x="161.5" y="207.4">5</text>
<text x="190.5" y="207.4">4</text>
<text x="219.5" y="207.4">3</text>
<text x="248.6" y="207.4">2</text>
<text x="277.6" y="207.4">1</text>
</g>
</svg>
